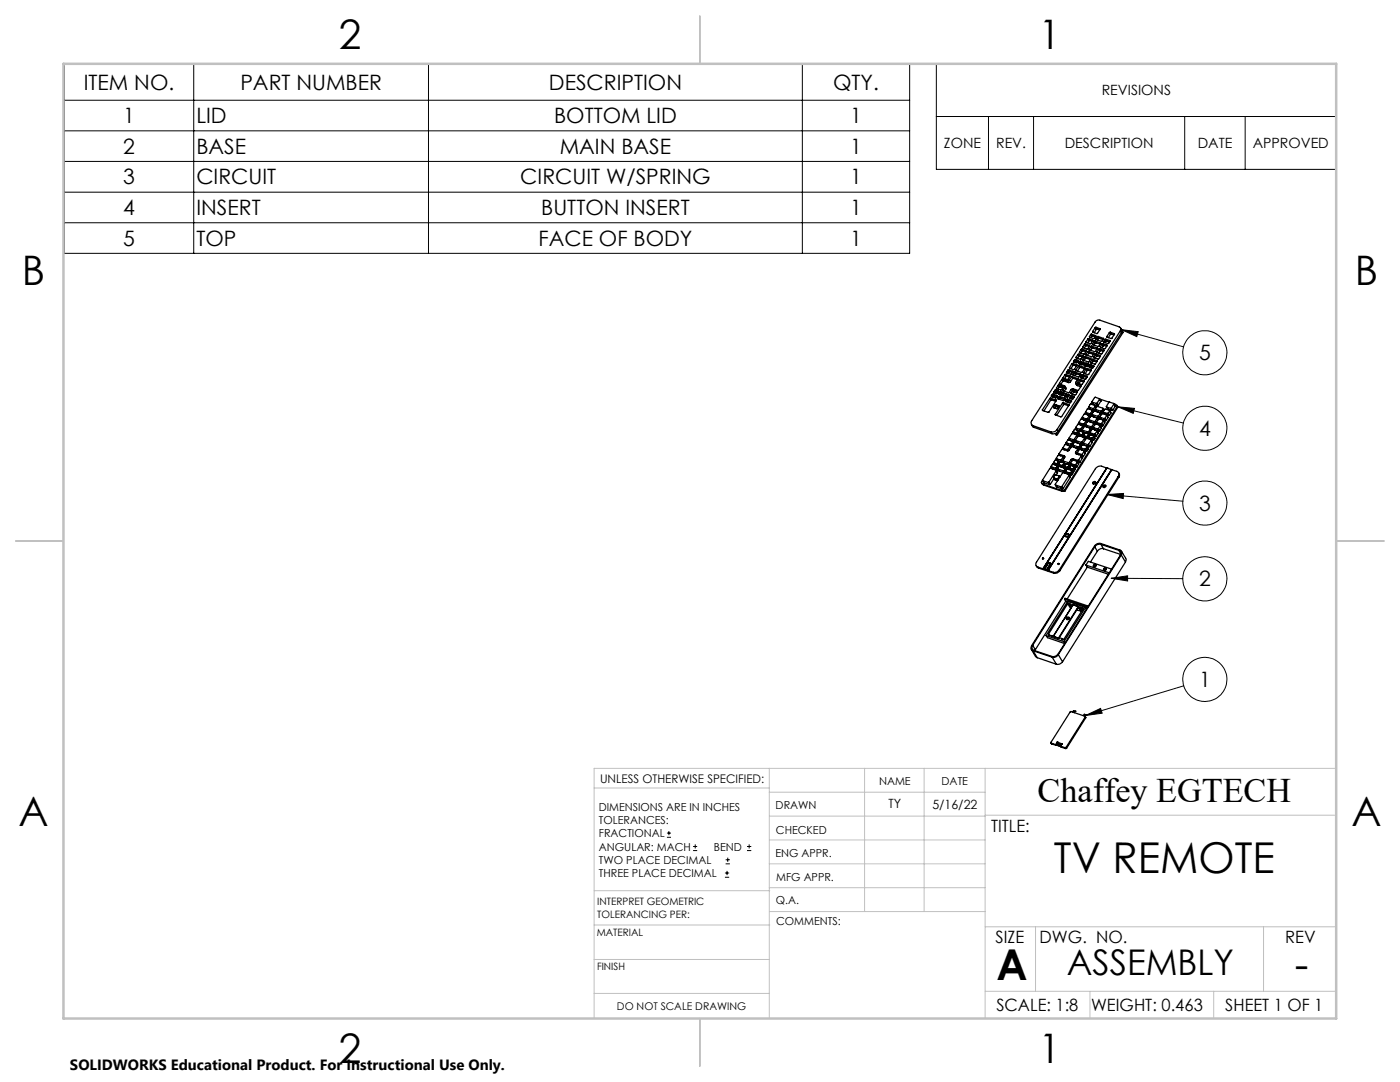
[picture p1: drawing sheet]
<svg xmlns="http://www.w3.org/2000/svg" width="279mm" height="216mm" viewBox="0 0 279 216" stroke-linecap="round" stroke-linejoin="round" font-family="sans-serif">
<g fill="none" stroke="#000" stroke-width=".2">
<path d="M12.8 12.7h168.7v37.9h-168.7zM38.7 12.7v37.9M85.5 12.7v37.9M160.1 12.7v37.9M186.9 12.7h79.8v21.1h-79.8zM12.8 20h168.7M12.8 26.1h168.7M12.8 32.2h168.7M12.8 38.3h168.7M186.9 23.2h79.8M197.3 23.2v10.6M206.3 23.2v10.6"/>
<path d="M236.4 23.2v10.6M248.5 23.2v10.6M12.8 44.4h168.7M223.8 65.8l3.4 .4-.3 1zM223.8 65.8l12.4 3.4M220.9 98.7l3.3-.2v1zM220.9 98.7l15.2 1.3M223.1 81.2l3.3 .3-.2 1zM223.1 81.2l13.1 3.2M221.8 115.4l3.2-.5v1zM221.8 115.4l14.2 .1M236.3 136.8l-19.7 6"/>
<path d="M216.6 142.8l3-1.4 .4 .9zM133.1 167.1h.8M133.1 166.2h.8M133.5 165.8v.9M138.3 169.7h.8M138.3 168.9h.8M138.7 168.5v.8M144.7 175h.8M144.7 174.2h.8M144.8 172.4h.9M144.8 171.6h.9M145.1 173.8v.8"/>
<path d="M145.2 171.1v.9M149.1 169.7h.8M149.1 168.9h.8M149.5 168.5v.8"/>
<circle cx="240.5" cy="70.4" r="4.4"/>
<circle cx="240.4" cy="85.5" r="4.4"/>
<circle cx="240.4" cy="100.4" r="4.4"/>
<circle cx="240.5" cy="115.5" r="4.4"/>
<circle cx="240.5" cy="135.6" r="4.4"/>
</g>
<g fill="none" stroke="#c0c0c0" stroke-width=".2">
<path d="M118.6 157.2h34.9M153.5 153.3v49.9M153.5 158.1h43.1M172.5 153.3v28.6M184.4 153.3v28.6M196.6 153.3v49.9M266.7 153.3h-148.1v49.9M118.6 177.7h35M153.5 167.6h43.1M153.5 162.8h43.1M153.5 172.4h43.1M153.5 177.1h43.1"/>
<path d="M196.6 162.7h70.1M118.6 191.5h34.9M118.6 184.6h35M118.6 198.2h34.9M153.6 181.9h43M196.6 197.8h70.1M196.6 184.9h70.1M206.7 184.9v12.9M217.5 197.8v5.4M242.2 197.8v5.4M252.2 184.9v12.9"/>
</g>
<path d="M139.7 3.2v9.5M3.1 107.9h9.6M266.7 107.9h9.5M139.7 203.2v9.6" fill="none" stroke="#c0c0c0" stroke-width=".25"/>
<path d="M12.7 12.7h254v190.5h-254z" fill="none" stroke="#c0c0c0" stroke-width=".5"/>
<path d="M223.8 65.8l3.4 .4-.3 1zM223.1 81.2l3.3 .3-.2 1zM221.8 115.4l3.2-.5v1zM216.6 142.8l3-1.4 .4 .9zM220.9 98.7l3.3-.2v1z" fill="#000"/>
<g fill="none" stroke="#000" stroke-width=".25">
<path d="M209.5 79.5l-1.5 2.3M209.5 79.5l.2 .3M209.7 79.4l-.2 .1M209.7 79.4l1 .4M209.7 79.4l.2 .4M209.7 79.8l-1.3 2.2M209.8 79l.1 .2M209.9 79.8h-.2M209.9 79.8l.8 .3M210 78.7l-.2 .3M210 78.7l.2 .4M210.2 78.6l-.2 .1"/>
<path d="M210.2 78.6l.8 .3M210.2 78.6l.2 .4M210.2 79.1l-.1 .1M210.3 78.2l.1 .2M210.4 79l-.2 .1M210.4 79l.5 .2M210.5 77.9l-.2 .3M210.5 77.9l.2 .3M210.7 77.8l-.2 .1M210.7 77.8l.5 .2M210.7 77.8l.2 .4M210.7 79.8l.1 .1"/>
<path d="M210.7 78.2l-.1 .2M210.8 79.9l-1.5 2.4-1.2-.4-.1-.1M210.9 77.4v.2M210.9 78.2h-.2M210.9 78.2l.2 .1M211 78.9l-.3 .5-.9-.3v-.1M211 78.9v.1M211.1 79.4v.2l1.1 .4 .4-.4-.1-.2M211.1 79.4l.1 .2M211.2 76.9l-.3 .5M211.2 76.9l.2 .4M211.2 78l-.2 .5-.6-.1-.1-.2"/>
<path d="M211.2 78v.1M211.3 79.2l-.2 .2M211.3 79.2l.2 .3M211.3 78.6l.1 .1M211.3 76.8l-.1 .1M211.3 76.8l.8 .3M211.3 76.8l.3 .4M211.4 77.3l-.3 .3M211.4 76.5v.1l1 .4 .1 .3M211.4 76.5l.1 .2M211.5 79.1l-.2 .1M211.5 79.1l1 .3"/>
<path d="M211.5 79.1l.2 .3M211.5 79.5l-.1 .2M211.5 78.2l-.2 .4M211.5 78.2l.2 .4M211.6 77.2l-.2 .1M211.6 77.2l.5 .2M211.7 79.4l-.2 .1M211.7 79.4l.8 .3M211.7 78.2h-.2M211.7 78.2l.6 .2M211.7 78.2l.2 .3M211.7 78.6l-.1 .2"/>
<path d="M211.9 78.5l-.2 .1M211.9 75.7l-.5 .8M211.9 75.7l.2 .4M211.9 78.5l.4 .2M212.1 75.7h-.2M212.1 75.7l.9 .3M212.1 75.7l.2 .3M212.1 77.1l-.3 .7-.9-.3v-.1M212.1 76.1l-.4 .6M212.1 77.9l.1 .1M212.1 77.1l.1 .1M212.2 75.3v.2"/>
<path d="M212.2 75.3l.1 .2M212.3 78.4l.1 .1-.3 .4-.7-.2M212.3 76l-.2 .1M212.3 76l.9 .3M212.3 78.4l.1 .1M212.4 79l.1 .1M212.5 77.3l-.4 .6M212.5 77.3l.2 .3M212.5 77l.3 .5-.1 .1M212.5 79.4l.1 .2M212.5 74.8l-.3 .5M212.5 74.8l.3 .3"/>
<path d="M212.7 78.6l-.3 .4M212.7 78.6l.2 .4M212.7 74.7l-.2 .1M212.7 74.7l.8 .3M212.7 77.6l-.3 .5M212.7 74.7l.2 .3M212.8 75.1l-.3 .4M212.8 78.6h-.1M212.8 78.6l.5 .1M212.8 78.6l.2 .3M212.9 79.7l-.2 .3M212.9 79.7l.2 .3"/>
<path d="M212.9 79l-.2 .2M212.9 74.3l.1 .1M212.9 75l-.1 .1M212.9 75l.5 .2M213 78.9l-.1 .1M213 78.9l.3 .1M213 79.6l-.1 .1M213 79.6l.8 .3M213 79.6l.3 .4M213 76l.2 .3M213.1 73.9l-.2 .4M213.1 73.9l.2 .3"/>
<path d="M213.3 80h-.2M213.3 80l.5 .2M213.3 73.8l-.2 .1M213.3 78.7l-.3 .6-.5-.2-.1-.1M213.3 73.8l.8 .3M213.3 73.8l.2 .4M213.3 78.7v.1M213.3 74.2l-.2 .3M213.4 75.8l-.4 .2M213.4 75.8l.2 .4M213.4 73.4l.1 .1M213.5 79.3l.1 .1"/>
<path d="M213.5 75v.1M213.5 74.2h-.2M213.5 74.2l.5 .1M213.5 75.1l-.4 .6-.9-.2M213.6 76.2l-.4 .1M213.6 79l-.1 .3M213.6 79l.3 .3M213.7 78.4l.1 .2M213.8 79.9l.1 .1M213.8 78.9l-.2 .1M213.8 78.9l.5 .2M213.8 78.9l.2 .4"/>
<path d="M213.9 79.3l-.2 .2M213.9 75.1l1.3 .5-.5 .7 .1 .3M213.9 75.1l-.5 .7M213.9 75.1l.2 .4M213.9 72.6l-.5 .8M213.9 72.6l.2 .3M214 79.3h-.1M214 77.9l-.3 .5M214 79.3l.3 .1M214 77.9l.2 .3M214.1 74.1l-.3 .6-.9-.3v-.1M214.1 74.1v.1"/>
<path d="M214.1 72.5l-.2 .1M214.1 72.5l.8 .3M214.1 75.5l.9 .3M214.1 75.5l-.5 .7M214.1 72.5l.2 .3M214.1 72.9l-.4 .7M214.1 74.7l.1 .2M214.2 77.8l-.2 .1M214.2 77.8l.8 .3M214.2 77.8l.2 .4M214.2 78.2l-.2 .4M214.3 72.1v.1"/>
<path d="M214.3 79.1l.1 .1-.3 .4-.6-.2v-.1M214.3 72.8l-.2 .1M214.3 72.8l.5 .3M214.3 79.1l.1 .1M214.4 78.2h-.2M214.4 78.2l.5 .2M214.4 74.3l-.3 .4M214.4 74.3l.2 .3M214.5 71.8l-.2 .3M214.5 71.8l.2 .3M214.6 74.3h-.2M214.6 74.3l1 .3"/>
<path d="M214.6 74.3l.2 .3M214.6 71.7l-.1 .1M214.6 71.7l.5 .2M214.6 71.7l.2 .4M214.6 74.6l-.1 .3M214.7 76.5l.3 .4M214.7 72.1l-.1 .2M214.7 73.8l.1 .2M214.8 74.6h-.2M214.8 74.6l.8 .3M214.8 71.3l.1 .1M214.8 76.6l1 .3-.6 1-1.3-.3-.6 .8-1.1-.4-.1-.1"/>
<path d="M214.8 76.6l.2 .3M214.8 72.1h-.1M214.8 72.1h.3M214.9 72.8v.1l-.5 .9-1-.4M214.9 72.8v.1M215 78.1l-.4 .7-.9-.3v-.1M215 78.1v.1M215 76.9l.7 .3M215.1 76.3v.2M215.1 71.9l-.2 .5-.6-.2v-.1M215.1 70.7l-.3 .6M215.1 70.7l.2 .4"/>
<path d="M215.1 71.9l.1 .1M215.2 73l-.5 .8M215.2 73l.2 .4M215.3 70.7h-.2M215.3 70.7l.8 .2M215.3 70.7l.2 .3M215.3 72.4l.1 .2M215.3 71.1l-.2 .4M215.4 73h-.2M215.4 73l1.1 .3M215.4 75.8l-.3 .5M215.4 75.8l.2 .3"/>
<path d="M215.4 73l.2 .3M215.4 70.2l.1 .2M215.4 73.4l-.4 .6M215.5 71l-.2 .1M215.5 72.1l-.2 .3M215.5 72.1l.2 .4M215.5 71l.5 .2M215.5 75.7l-.1 .1M215.5 75.7l.8 .3M215.5 75.7l.3 .3M215.6 72.1h-.1M215.6 74.6l.1 .1-.3 .5-1.2-.3-.1-.2"/>
<path d="M215.6 73.3l-.2 .1M215.6 72.1l.7 .2M215.6 76.1l-.3 .5M215.6 73.3l.8 .3M215.6 72.1l.2 .3M215.6 74.6l.1 .1M215.7 72.5l-.2 .2M215.7 75.2l.1 .2M215.8 76l-.2 .1M215.8 76l.5 .2M215.8 69.7l-.4 .5M215.8 69.7l.2 .4"/>
<path d="M215.8 72.4l-.1 .1M215.8 72.4l.4 .1M215.9 69.6l-.1 .1M215.9 69.6l.8 .3M215.9 69.6l.2 .4M216 74.9l-.3 .3M216 74.9l.2 .3M216 70.1l-.3 .4M216.1 70.9l-.4 .8-.9-.3v-.1M216.1 71.7v.2M216.1 70.9v.1M216.1 69.2l.1 .2"/>
<path d="M216.1 74.8l-.1 .1M216.1 70l-.1 .1M216.1 74.8l.3 .3M216.1 74.8l.8 .3M216.1 70l.6 .2M216.2 75.2l-.2 .3M216.3 72.3l-.3 .5-.7-.2v-.2M216.3 72.3v.1M216.3 74.4l.1 .1M216.3 76l.1 .1-.5 .6-.8-.3v-.1M216.3 76l.1 .1M216.4 75.1l-.2 .1"/>
<path d="M216.4 75.1l.5 .2M216.4 71.2l-.3 .5M216.4 71.2l.2 .3M216.4 72.8l.1 .2M216.4 68.7l-.3 .5M216.4 68.7l.2 .3M216.5 73.3v.2l-.6 .8-1.2-.4v-.1M216.5 73.3v.1M216.6 71.1l-.2 .1M216.6 71.1l1 .4M216.6 72.5l-.2 .3M216.6 72.5l.2 .3"/>
<path d="M216.6 71.1l.2 .4M216.6 68.6l-.2 .1M216.6 68.6l.8 .3M216.6 71.5l-.2 .4M216.6 68.6l.2 .4M216.6 69l-.2 .4M216.7 69.9l.1 .1-.4 .7-1-.3v-.2M216.7 70.7l.1 .1M216.7 69.9l.1 .1M216.7 72.5h-.1M216.7 72.5l.5 .1M216.7 72.5l.3 .3"/>
<path d="M216.7 68.2l.2 .1M216.8 71.5h-.2M216.8 73.6l-.5 .8M216.8 73.6l.2 .3M216.8 72.8l-.1 .2M216.8 71.5l.8 .3M216.8 69h-.2M216.8 69l.5 .1M216.9 75.1l-.3 .6-.9-.3v-.2M216.9 75.1h.1M217 73.5l-.2 .1M217 72.8h-.2"/>
<path d="M217 73.5l.7 .3M217 73.5l.2 .4M217 72.8l.2 .1M217 73.9l-.4 .7M217.1 70.2l-.4 .5M217.1 70.2l.2 .3M217.1 67.7l-.4 .5M217.1 67.7l.2 .3M217.2 73.9h-.2M217.2 73.9l.5 .1M217.2 72.6l.1 .1-.3 .4-.6-.1v-.2M217.2 70.1l-.1 .1"/>
<path d="M217.2 70.1l1.1 .4M217.2 70.1l.3 .3M217.2 72.6l.1 .1M217.3 67.6l-.2 .1M217.3 67.6l.8 .3M217.3 70.5l-.3 .4M217.3 67.6l.2 .3M217.3 68l-.2 .4M217.4 68.9l.1 .1-.5 .6-.9-.2v-.2M217.4 73.2l.1 .1M217.4 69.7l.1 .1M217.4 68.9l.1 .1"/>
<path d="M217.4 67.2l.1 .1M217.5 70.4l-.2 .1M217.5 70.4l.8 .3M217.5 67.9l-.2 .1M217.5 67.9l.5 .2M217.6 72.9l-.2 .3M217.6 72.9l.2 .3M217.6 71.5l-.4 .7-1.1-.3v-.2M217.6 72.3l.1 .1M217.6 71.5l.1 .1M217.7 66.7l-.3 .5M217.7 66.7l.2 .4"/>
<path d="M217.7 72.8l-.1 .1M217.7 73.8l.1 .1M217.7 72.8l.6 .2M217.7 69.1l-.3 .6M217.7 72.8l.2 .4M217.7 69.1l.2 .4M217.8 73.9l-.6 .9-.9-.3v-.1M217.8 73.2l-.1 .2M217.8 66.7h-.1M217.8 66.7l.8 .3M217.8 66.7l.3 .3M217.9 69.1h-.2"/>
<path d="M217.9 69.1l1 .3M217.9 69.1l.2 .3M217.9 67.1l-.2 .3M217.9 73.2h-.1M217.9 73.2h.3M217.9 69.5l-.2 .4M218 71.8l-.4 .5M218 71.8l.2 .3M218.1 67.9v.1l-.5 .6-.8-.3-.1-.1M218.1 67l-.2 .1M218.1 67l.5 .2M218.1 68.7l.1 .1"/>
<path d="M218.1 67.9h.1M218.1 66.1l.1 .2M218.1 69.4l-.2 .1M218.1 69.4l.8 .3M218.1 71.7l-.1 .1M218.1 71.7l.8 .3M218.1 71.7l.2 .3M218.2 72.1l-.3 .4M218.3 73l-.3 .5-.6-.2v-.1M218.3 73v.1M218.3 70.5l-.4 .7-1.2-.4v-.1M218.3 71.2l.1 .2"/>
<path d="M218.3 70.5v.1M218.3 72l-.1 .1M218.3 72l.6 .2M218.4 68.1l-.3 .6M218.4 68.1l.2 .3M218.5 68.1h-.1M218.5 68.1l1.1 .3M218.5 68.1l.3 .3M218.6 65.4l-.5 .7M218.6 68.4l-.3 .5M218.6 65.4l.2 .3M218.6 67l.1 .1-.3 .5-.9-.3-.1-.1"/>
<path d="M218.6 70.7l-.3 .5M218.6 70.7l.2 .3M218.6 67l.1 .1M218.7 65.3l-.1 .1M218.7 67.6l.1 .1M218.7 65.3l.8 .3M218.7 65.3l.2 .4M218.7 67.6l.1 .2M218.8 68.4h-.2M218.8 68.4l.8 .3M218.8 70.7h-.2M218.8 70.7l.8 .2"/>
<path d="M218.8 70.7l.2 .3M218.8 65.7l-.4 .7M218.8 71l-.2 .5M218.9 72l-.4 .7-.9-.4M218.9 69.4l.1 .2M218.9 65.7h-.1M218.9 65.7l.6 .1M218.9 72h.1M218.9 69.4l.1 .1M219 67.2l-.3 .4M219 67.2l.2 .4M219 70.2v.2"/>
<path d="M219 69.6l-.4 .6-1.2-.4v-.1M219 71h-.2M219 71l.5 .2M219.1 67.1l-.1 .1M219.1 67.1l1.1 .4M219.1 67.1l.3 .4M219.2 67.6l-.2 .2M219.3 69.7l-.3 .5M219.3 69.7l.2 .3M219.4 67.5l-.2 .1M219.4 67.5l.7 .3M219.4 79.6l.3 .5"/>
<path d="M219.4 79.7l-.8-.4h-.2l-.5 .9 .9 .3M219.4 79.7l-.5 .8M219.4 79.7l.3 .4M219.5 69.6l-.2 .1M219.5 69.6l.7 .3M219.5 69.6l.2 .4M219.5 79.6l1.9 .7M219.5 65.6l.1 .1-.6 .9-.9-.3v-.2M219.5 70l-.2 .4M219.5 65.6l.1 .1M219.6 70.9v.1l-.4 .6-.9-.2v-.2M219.6 70.9v.1"/>
<path d="M219.6 68.4l.1 .1-.4 .6-1.2-.4M219.6 69.2l.1 .1M219.6 68.4l.1 .1M219.7 70h-.2M219.7 70l.5 .1M220 68.7l-.4 .5M220 68.7l.2 .3M220.1 68.6l-.1 .1M220.1 68.6l.8 .3M220.1 68.6l.2 .3M220.2 69l-.3 .4M220.2 67.5v.1"/>
<path d="M220.2 69.9l-.3 .7-.9-.3v-.1M220.2 67.6l-.3 .5-1.1-.4M220.2 69.9l.1 .1M220.3 68.2l.1 .1M220.3 68.9l-.1 .1M220.3 68.9l.5 .2M220.5 67.7l-.2 .5M220.5 67.7l.2 .4M220.7 67.7h-.2M220.7 67.7l.8 .2M220.7 67.7l.2 .3M220.7 68.1l-.1 .3"/>
<path d="M220.9 68.9v.1l-.4 .6-.9-.3v-.1M220.9 68l-.2 .1M220.9 68l.5 .2M220.9 68.9h.1M220.9 67.1l.1 .2M221.4 66.4l-.5 .7M221.4 66.4l.2 .3M221.5 67.9v.2l-.4 .5-.8-.3v-.1M221.5 67.9v.2M221.6 66.3l-.2 .1M221.6 66.3l.8 .3M221.6 66.3l.2 .3"/>
<path d="M221.6 66.7l-.4 .7M221.8 66.6l-.2 .1M221.8 66.6l.5 .3M222.4 66.6v.1l-.5 .9-1-.3v-.2M222.4 66.6v.1M223.6 66a.47 .47 0 0 0-.2-.8l-3.9-1.3a.88 .88 0 0 0-1 .4l-12.6 19.6a.67 .67 0 0 0 .3 1M223.6 66l-12.6 19.7M223.6 66l.2 .4M223.6 65.4l.5 1M223.8 66.4l.1-.4 .2 .4M223.8 66.4l-12.6 19.6M224.1 66.4l-13.1 20.3"/>
<path d="M205.8 84.7l.6 .6M206.2 85.2h.1M206.2 84.9l3.5 1.3M206.2 84.9l.2 .4M206.4 85.3l3.5 1.2M207.9 96.4l.4 .4M208 81.8l.1 .1M208.2 96.6l3.6 1.2M208.2 96.6l.1 .2M208.3 96.3h.1M208.3 96.8l3.6 1.2M208.4 96.3l-.4-.4-.2 .3 .4 .4"/>
<path d="M208.4 96.3l1 .4M209.2 96.3l.2 .4M209.3 96.2l-.1 .1M209.3 96.2l.3 .4M209.6 93.5l.2-.4 .3 .5M209.6 96.6l-.2 .1M209.7 86.2l.2 .3M209.8 93.1l.8 .3M209.8 93.1l.3 .5M209.9 86.5h.7l.2 .4 .2-.2M210.1 92.6l.2-.3 .3 .4M210.1 93.6l.8 .2"/>
<path d="M210.3 95.3l.3 .4M210.3 81.2l.1 .2M210.3 95.4l.6 .2M210.3 95.4l.3 .3M210.4 92.4l.2 .3M210.4 95.5l-.8 1.1M210.4 92.4l.5 .1M210.5 80.8l-.2 .4M210.5 80.8l.2 .4M210.6 95.7l.5 .2M210.6 96.7l.3 .5M210.6 91.8l.2-.3 .3 .4"/>
<path d="M210.6 92.7l.5 .2M210.6 82.7l.1 .1M210.6 96.8l1.1 .4M210.6 96.8l.3 .4M210.6 93.4l.3 .4M210.7 80.8h-.2M210.7 80.8l.6 .2M210.7 80.8l.2 .3M210.7 81.2l-.2 .2M210.8 93.8l.2 .6M210.8 93.9l-.1-.1-1-.3h-.2l-1.5 2.3 .1 .1 1.1 .4M210.8 93.3l-.2 .1"/>
<path d="M210.8 93.9l-1.5 2.3M210.8 93.9l.2 .5M210.8 93.3l.3 .5M210.9 92.5l.2 .4M210.9 81.1l-.2 .1M210.9 81.1l.3 .1M210.9 97.2l1.1 .4M210.9 95.6l.2 .2M211 85.7a1.13 1.13 0 0 1-1.3 .5M211 85.7l.2 .3M211 93l-.9-.4-.3 .5M211 93l.2 .3"/>
<path d="M211 93l-.2 .3M211 92.5h-.1M211 94.4l-.2 .4M211 92.5l.3 .4M211.1 91.9h.1M211.1 93.8h-.2M211.1 95.5l-.2 .1M211.1 93.6l.3 .4M211.1 91.9l.8 .3M211.1 95.5l.1 .2M211.1 93.6v.2M211.2 86l-.4 .4 .2 .3"/>
<path d="M211.2 92.1v-.1l-.6-.2-.3 .4 .1 .2M211.2 92l.2 .4M211.2 92.1l-.2 .4M211.2 92.1l.2 .3M211.3 81v.1l-.3 .5-.7-.2v-.2M211.3 92.9h-.2M211.3 81h.1M211.3 92.6l.3 .5M211.3 93.9l.1 .1M211.3 95.1v-.2l-.7-.2-.3 .5v.2M211.3 95l.2 .2M211.3 92.7v.2"/>
<path d="M211.3 95.1l-.2 .4M211.3 95.1l.2 .2M211.4 90.6l.2 .3M211.4 94l1.9 .7M211.4 90.6l-.2 .2M211.4 90.6l1 .3M211.6 93.1h.1M211.6 93.1l.6 .2M211.6 91.8l.3 .4M211.7 97.2l.3 .4M211.8 97.8l.1 .2M211.8 91.7l-.2 .1"/>
<path d="M211.8 91.7l.3 .4M211.9 97.1l-.2 .1M211.9 97.1l.3 .4M212 89.6l.1-.2 .2 .3M212 92.9l.2 .4M212.1 92.1l-.2 .1M212.1 80.4l-1.5 2.3M212.1 80.4l.2 .4M212.1 92.8l-.1 .1M212.1 91.2v-.1l-.8-.3-.2 .1-.3 .6 .8 .3M212.1 92.8l.3 .4M212.1 91.9l.3 .5"/>
<path d="M212.1 91.1l.2 .4M212.1 91.2l-.3 .5M212.1 91.2l.2 .3M212.2 97.5l-.2 .1M212.2 92l-.1 .1M212.2 92l1 .3M212.2 80.3l-.1 .1M212.2 93.9l.3 .5 .1-.1M212.2 80.3l1.1 .4M212.2 80.3l.2 .4M212.2 91.2l.2 .1M212.2 89.4l.8 .3"/>
<path d="M212.2 89.4l.2 .3M212.2 94.3l-.1 .1-1.5 2.2v.2M212.3 80.8l-1.4 2.1M212.3 92.5v-.1l-.8-.2-.2 .4 .7 .3M212.3 92.4l.2 .4M212.3 92.5l-.2 .3M212.3 92.5l.2 .3M212.4 92.4h.1M212.4 90.9l.1 .3-.4 .7 .1 .1M212.4 93.9h-.2M212.4 93.9l.2 .4M212.4 90.9l.1 .3"/>
<path d="M212.4 80.7l-.1 .1M212.4 93.2l-.2 .1M212.4 80.7l.9 .3M212.4 92.4l1.1 .3M212.4 97.8h-.6M212.4 93l.3 .5M212.4 97.8l.1 .2M212.5 93.1l-.1 .1M212.5 93.1l.5 .1M212.5 93.1l.2 .4M212.5 98h-.6M212.5 93.6v-.1l-1-.4h-.2l-.2 .5 1.1 .3"/>
<path d="M212.5 93.5l.3 .3M212.5 93.6l-.1 .3M212.5 93.6l.2 .3M212.6 88.7l.2-.4 .3 .5M212.7 94.1l.3 .4M212.7 80v.1M212.7 80l.1 .2M212.7 93.5l.5 .1M212.7 94.2l-.1 .1M212.7 94.1l.8 .3M212.9 88.4l.7 .3M212.9 88.4l.2 .4"/>
<path d="M213 94.5l.7 .3M213 93.2l.2 .4M213 89.7l.1 .3M213.1 80l-.1 .2M213.1 93.2h-.1M213.1 88.8l.8 .3M213.1 93.2l.3 .4M213.1 89.6l-.1 .1M213.1 89.6l.2 .3M213.2 92.3l.3 .4M213.3 80.7l.1 .1-1.6 2.3-1.2-.3v-.1M213.3 80.7l.1 .1"/>
<path d="M213.3 94.7l.1 .1M213.3 92.9v-.2l-.6-.1-.2 .5M213.3 92.7l.2 .4M213.3 92.9l-.2 .3M213.3 92.9l.2 .3M213.4 94.7l.2 .5M213.4 94.8l-1.5 2.3M213.4 94.8l.2 .4M213.4 87.5l-.3 .3M213.4 93.6l.1-.2 .2 .4M213.4 93.6h-.2M213.4 92.3h-.2"/>
<path d="M213.4 87.5l.3 .4M213.4 92.3l.2 .4M213.5 89.1l-1-.4-.4 .6 .1 .1M213.5 89l.2 .3M213.5 94.4l.2 .4M213.5 93.4l.5 .2M213.5 93.4l.2 .4M213.5 89.1l-.4 .5M213.5 89.1l.2 .3M213.6 95.2l-1.4 2.3M213.6 92.7h-.1M213.6 87.9h.1"/>
<path d="M213.6 88.7l.3 .4M213.7 92.5l.3 .4M213.7 94.3l-.2 .1M213.7 87.9l.8 .3M213.7 94.3l.2 .4M213.7 92.5l-.1 .2M213.7 92.5l.8 .3M213.7 93.8l.5 .2M213.7 91.7l-.3 .6M213.7 91.7l.2 .3M213.8 88.6l-.2 .1M213.8 88.6l.3 .4"/>
<path d="M213.9 80l-.3 .4-.9-.3M213.9 94.7l-.2 .1M213.9 93.9l-.9-.3-.3 .4v.1M213.9 93.9l.3 .4-.3 .4M213.9 93.9l-.2 .4M214 86.5l.2-.4 .3 .5M214 92.9l.8 .3M214 93.6l.2 .4M214.1 89l-.2 .1M214.1 88.2v-.1l-1-.3-.3 .5 .1 .1M214.1 88.1l.2 .3M214.1 88.2l-.3 .4"/>
<path d="M214.1 88.2l.1 .3M214.1 88.8l.3 .5M214.1 91.5l-.4 .2M214.1 88.9v.1M214.1 91.5l1 .4M214.1 91.5l.2 .4M214.2 93.5l-.2 .1M214.2 93.5l.2 .4M214.2 87.7l.3 .5M214.3 89.2l.1 .1M214.3 93.2l.1-.1-.7-.2-.3 .4 .1 .1M214.3 93.2l-.1 .3"/>
<path d="M214.3 93.2l.3 .4M214.4 93.1l.2 .5M214.4 87.7h-.2M214.4 89.3l1.1 .3M214.4 87.7l.2 .4M214.4 93.9l-.2 .1M214.5 86.6h.1M214.5 86.6l.5 .2M214.5 92.8l.3 .4M214.6 88.1l-.1 .1M214.6 93.6l-.2 .3M214.7 87.9l.3 .4"/>
<path d="M214.7 90.2v.4l1 .3 .1 .1M214.7 92.7l-.2 .1M214.7 92.7l.2 .4M214.7 90.2l.2 .4M214.7 85.4l.3 .4M214.7 85.3l-.2 .4M214.7 87.9l-.1 .2M214.7 87.9l1.1 .4M214.7 86.4l.3 .4M214.9 86.9l-.1-.2-.9-.2-.5 1 .8 .2M214.9 86.8l.2 .3M214.9 86.9l-.5 .8"/>
<path d="M214.9 86.9l.2 .3M214.9 86.3l-.2 .1M214.9 86.3l.3 .4M214.9 85.8h.1M214.9 93.1l-.1 .1M215 92.2v-.1l-.9-.3-.4 .7M215 88.3l1 .4M215 85.8l.8 .3M215 92.2l-.3 .5M215 92.2l.3 .4M215 92.1l.3 .5M215 90.4l.2 .3"/>
<path d="M215.1 89.6l-1.2-.5-.8 .9-1.2-.4-.5 1M215.1 89.5l.2 .4M215.1 92.2l.2 .1M215.1 90.5l-.2 .1M215.1 89.6l-.4 .6M215.1 90.4l.8 .3M215.1 89.6l.1 .3M215.1 86v-.1l-.7-.1-.2 .3 .5 .3M215.1 85.9l.2 .4-.2-.3M215.1 91.9l.2 .4M215.1 86l-.2 .3M215.1 84.7l.2-.4 .4 .5"/>
<path d="M215.2 86.7l-.2 .1M215.2 86.5l.3 .5M215.2 89.2l.3 .4M215.3 91.8l-.2 .1M215.3 86.6l-.1 .1M215.3 92.6l-.4 .5M215.3 91.8l.2 .4M215.3 86.5l.6 .2M215.3 86.5l.2 .5M215.4 89.1l-.2 .1M215.4 89.1l.2 .4M215.4 84.3l.8 .3"/>
<path d="M215.4 84.3l.3 .5M215.5 92.2l-.2 .1M215.5 87l.6 .2M215.5 85.7l.3 .4M215.6 89.5l-.1 .1M215.6 88.7v-.1l-1.1-.4-.2 .1-.2 .5 1.1 .4M215.6 88.7l-.2 .4M215.6 88.7l.2 .3M215.7 88.6l.1 .4M215.7 84.8l.7 .3M215.7 85.6l-.2 .1M215.7 89.3l.3 .5"/>
<path d="M215.7 85.6l.2 .4M215.7 89.4l-.1 .1M215.8 90.9l.2 .5M215.8 91l-.5 .8M215.8 91l.2 .4M215.8 83.6l.2-.3 .3 .4M215.8 91l.4 .1M215.8 88.3l.2 .4M215.9 86.7l.2 .5M215.9 89.7l.1 .1M215.9 86l-.1 .1M215.9 88.2l-.1 .1"/>
<path d="M215.9 90.7l.3 .4M215.9 88.2l.3 .4M216 89.8l.7 .2M216 86.7h-.1M216 85.8l.3 .5M216 91.4l-.5 .8M216 86.7l.3 .4M216 85.1v-.2l-.9-.2-.4 .7 .8 .3M216 84.9l.3 .4M216 85.9l-.1 .1M216 85.1l-.3 .5M216 85.1l.2 .3"/>
<path d="M216.2 88.4l.2 .4 .9 .3M216.2 88.4l.9 .3M216.2 84.6l.2 .5M216.2 88.6l-.2 .1M216.2 86.4l-.8-.4-.2 .4 .1 .1M216.2 86.3l.2 .3M216.2 86.4l-.2 .3M216.2 86.4l.2 .3M216.3 83.7h.1M216.3 86.2v.1M216.3 88.5l-.1 .1M216.3 87.1l-.2 .1"/>
<path d="M216.3 83.7l.8 .3M216.3 86.3l1 .3M216.3 86.9l.3 .4M216.4 90l.2 .5M216.4 90.1l-.1-.2-.8-.3-.5 .7 .1 .1M216.4 84.6h-.2M216.4 87l-.1 .1M216.4 90.1l-.5 .6M216.4 90.1l.2 .4M216.4 86.9l.5 .2M216.4 86.9l.2 .4M216.4 84.6l.2 .4"/>
<path d="M216.4 87.4l-1.2-.5-.5 1M216.4 82.6l.2-.3 .4 .4M216.4 87.4l-.5 .8M216.4 87.4l.2 .3M216.5 87.3l.1 .4M216.5 89.6l.2 .4M216.6 85l-.2 .1M216.6 87.3l.5 .2M216.6 90.5l-.4 .6M216.6 84.8l.4 .4M216.7 89.6h-.2M216.7 84v-.1l-.9-.3-.5 .6 .1 .1"/>
<path d="M216.7 83.9l.2 .4M216.7 84.8l-.1 .2M216.7 89.6l.2 .4M216.7 84.8l1.1 .4M216.7 84.8l.3 .4M216.7 84l-.3 .6M216.7 84l.2 .3M216.7 82.3l.8 .2M216.7 82.3l.3 .4M216.8 83.6l.3 .4M216.9 87.1l.2 .4M216.9 90h-.2"/>
<path d="M216.9 89l.3 .6M216.9 89.1v-.1l-1-.2-.2 .6 .8 .2M216.9 89.1l-.2 .5M216.9 89.1l.3 .5M217 85.2l1 .4M217 82.7l.7 .3M217 83.5l-.2 .1M217 83.5l.2 .4M217 87l-.1 .1M217 87l.3 .5M217.1 88.7l.2 .4M217.1 86.2l.2 .4"/>
<path d="M217.2 89.6l-.3 .4M217.2 83.9l-.1 .1M217.2 88.7h-.1M217.2 86.7v-.1l-.6-.2-.2 .5M217.2 86.6l.3 .4M217.2 88.7l.3 .4M217.2 86.7l-.2 .3M217.2 86.7l.2 .3M217.3 87.5h-.2M217.3 86.1l-.2 .1M217.3 87.2l.2 .4 .7 .2M217.3 87.2l.6 .2"/>
<path d="M217.3 86.1l.2 .4M217.3 83.7l.3 .5M217.3 81.2l.3 .5M217.3 81.2l-.2 .4M217.3 83v-.1l-.9-.2-.4 .6 .8 .3M217.3 82.9l.3 .4M217.3 87.3v.2M217.3 83.8l-.1 .1M217.3 83.7l1.1 .4M217.3 83l-.3 .5M217.3 81.2l.9 .4M217.3 83l.2 .3"/>
<path d="M217.5 89.1h-.2M217.5 82.5l.2 .5M217.5 86.5l-.2 .1M217.5 86.3l.3 .4 .9 .3M217.5 86.3l.9 .3M217.6 81.6v.1M217.6 85.4v.2M217.6 85.4l-1.2-.3-.4 .6 1.1 .5M217.6 85.5l.2 .3M217.6 81.7l.9 .3M217.6 84.2l1.1 .3M217.6 86.4l-.1 .1"/>
<path d="M217.6 85.6l-.3 .5M217.6 85.6l.2 .3M217.7 82.5h-.2M217.7 80.6l.2-.4 .3 .5M217.7 82.5l.2 .4M217.7 87.8l.3 .5M217.7 87.9v-.2l-.8-.2-.7 .9M217.7 87.9l-.5 .8M217.7 87.9l.3 .4M217.8 85.2l.2 .4M217.9 87.4l.3 .4M217.9 82.9l-.2 .1"/>
<path d="M217.9 85.1l-.1 .1M217.9 85.1l.3 .4M217.9 82.7l.4 .4M218 82l-.9-.4-.5 .6 .1 .1M218 81.9l.2 .3M218 88.3l-.5 .8M218 82.8l-.1 .1M218 82.7l1.1 .4M218 82.7l.3 .4M218 82l-.3 .5M218 82l.2 .3M218.1 87.4h-.2"/>
<path d="M218.1 87.4l.2 .4M218.2 85.5l-.2 .1M218.2 80.6v.1M218.2 85.3l.3 .5M218.2 87.1v-.2l-.6-.2-.3 .5M218.2 80.7l.8 .2M218.2 87.1l-.1 .3M218.2 87.1l.3 .4M218.2 81.6l.3 .4M218.3 87l.2 .5M218.3 84.6l-.1-.2-1.2-.3-.3 .7M218.3 84.5l.2 .3"/>
<path d="M218.3 85.4l-.1 .1M218.3 83.1l1 .4M218.3 85.3l.7 .3M218.3 85.3l.2 .5M218.3 84.6l-.4 .5M218.3 84.6l.1 .2M218.3 87.8h-.1M218.4 86.6l.3 .4M218.4 84.1l.3 .4M218.5 85.8l.8 .2M218.5 87.5l-.2 .3M218.5 86.6h-.1"/>
<path d="M218.5 81.1v-.2l-.9-.3-.3 .6M218.5 86.6l.3 .4M218.5 81.1l-.3 .5M218.5 81.1l.3 .3M218.6 84.1h-.2M218.6 81l.2 .3M218.6 84.1l.2 .4M218.6 81.7l.3 .4M218.7 81.7l1 .4M218.7 81.7l-.2 .3M218.7 96.3h-.4l-.1 .3M218.8 80.5l.2 .4"/>
<path d="M218.8 87h-.1M218.8 84.5h-.1M218.9 84.3l.3 .4M218.9 82.1h.1M218.9 85.9v.1M218.9 85.9l-.9-.3-.5 .7M218.9 83.4l-1.2-.4-.4 .7M218.9 83.4v.1M218.9 85.9l.2 .6M218.9 83.4l.2 .4M218.9 82.1l1.1 .4M218.9 84.3l-.1 .2"/>
<path d="M218.9 86l-.4 .6M218.9 86l.2 .5M218.9 84.3l.8 .3M218.9 83.5l-.3 .6M218.9 83.5l.2 .3M218.9 80.5h-.1M218.9 80.5l.3 .4M219 85.6l.3 .4M219.1 83.1l.2 .4M219.1 86.5l-.3 .5M219.2 80.9h-.2M219.2 84.7l.8 .3"/>
<path d="M219.2 85.5l-.2 .1M219.2 83l-.1 .1M219.2 85.5l.3 .4M219.2 83l.3 .4M219.5 83.4l-.2 .1M219.5 85.9l-.2 .1M219.5 85l-.9-.4-.4 .6 .1 .1M219.5 83.2l.3 .5M219.5 85l.3 .4M219.5 85l-.3 .5M219.6 84.9l.2 .5M219.6 82.5v-.1l-1.2-.4-.5 .6 .1 .1"/>
<path d="M219.6 82.4l.2 .3M219.6 83.3l-.1 .1M219.6 83.3l.7 .2M219.6 82.5l-.4 .5M219.6 82.5l.1 .3M219.7 80.1l-.5 .8M219.7 84.6l.3 .4M219.7 82.1l.3 .4M219.8 83.6v.1M219.8 83.7l.8 .3M219.8 85.4l-.3 .5M219.9 84.5l-.2 .1"/>
<path d="M219.9 84.5l.2 .4M219.9 82l-.2 .1M219.9 82l.2 .4M220.1 84.9l-.1 .1M220.1 82.4l-.1 .1M220.1 81.6v-.1l-1.2-.4-.3 .5 .1 .1M220.1 81.5l.2 .3M220.1 81.6l-.2 .4M220.1 81.6l.2 .3M220.2 82.2l.3 .5M220.2 83.9l.3 .5M220.2 84v-.2l-.9-.2-.4 .7"/>
<path d="M220.2 82.3l-.1 .1M220.2 84l-.3 .5M220.2 84l.3 .4M220.2 82.2l.8 .3M220.3 83.5l.3 .5M220.5 84.4l-.4 .5M220.5 82.7l.8 .2M220.5 83.5h-.2M220.5 83.5l.3 .4M220.7 97h-.3l-.2 .3M220.8 83.9l-.2 .1M220.8 81.2l.3 .4"/>
<path d="M220.8 93.4l-.9-.4a1.13 1.13 0 0 0-1.3 .5l-11.7 18.6a.62 .62 0 0 0 .3 1.1M220.8 81.2l.9 .3M220.9 82.8l-.9-.3-.4 .8M220.9 93.4h.1M220.9 82.8l.3 .5-.4 .6M220.9 82.8l-.4 .7M220.9 93.4l.9 .3M220.9 93.4l-12.7 20.1M220.9 93.4l-12.8 20.1M221 82.5l.3 .4M221.1 81.6l.8 .3M221.2 82.4l-.2 .1"/>
<path d="M221.2 82.4l.2 .4M221.4 82.8l-.1 .1M221.4 81.9l.3 .5M221.4 82v-.1l-.9-.3-.3 .6M221.4 82l-.2 .4M221.4 82l.3 .4M221.7 81.5l.2 .4M221.7 82.4l-.3 .4M221.8 81.4l-.1 .1M221.8 81.4l.3 .4M221.8 93.7l-12.7 20.1M221.8 93.7h.1"/>
<path d="M221.9 93.7l-12.7 20.1M221.9 93.7h.1M221.9 93.7l1 .4a.62 .62 0 0 1 .3 1M222.1 81.8l-.2 .1M222.3 80.6v-.1l-1-.2-.5 .9M222.3 80.6l-.5 .8M222.3 80.6l.3 .5M222.3 80.6l.5 .2 .2 .3M222.3 80.5l.3 .6M222.6 81.1l-.5 .7M223 80.9l.1 .3M223 81.1l-10.6 16.7"/>
<path d="M223 81.1l.1 .1M223.1 81.2l-10.6 16.8M223.2 95.1l-11.8 18.6M223.2 95.1l.1 .1M223.2 94.3l.2 .4-.1 .5M223.3 95.2l-11.8 18.7M206.8 112.9l.5 .4M207.2 113.2l.1 .1M207.2 113.2l.9 .3M207.3 113.3l3 1.1M208.1 111.4l-.1 .1 .2 .1 .1-.2h-.2M208.1 111.4h.1"/>
<path d="M208.1 113.5h.1M208.2 113.5h.1M208.2 113.5l.2 .1M208.4 113.6h.1M208.5 113.6l.3 .1M208.8 113.7h.1M208.9 113.7l.2 .1M209.2 113.8h.1M209.2 113.8l1 .4M209.3 112.3h.1M209.3 112.3l-.9 1.3M209.3 112.3l.4 .1"/>
<path d="M209.3 112.3l-.8 1.3M209.7 112.4l-.8 1.3M209.7 112.4l-.9 1.3M210.2 114.2l.1 .2M211.2 112.5h.1M211.2 112.5h.2l-.1 .1-.1-.1M211.4 113.7a1.13 1.13 0 0 1-1.2 .5M211.4 113.7l.1 .2M211.5 113.9a1.13 1.13 0 0 1-1.2 .5M212.4 119.6l.1-.2 4.7 1.5M212.4 119.6l.3 .4M212.4 119.6l4.7 1.5"/>
<path d="M212.7 120l-6.1 9.6M212.7 120l.3 .1M216.7 112.7l.5-.7 4.6 1.6M216.7 112.7l.3 .5M216.7 112.7l4.7 1.6M217 113.2l-4 6.3M217 113.2l4.2 1.4M218.5 109.1l-12.4 19.7M218.5 109.1l.5 .9M218.8 112.8l-.4 .1-.1 .2M219 110l-1.4 2.1M219.7 108.6a1.13 1.13 0 0 0-1.2 .5"/>
<path d="M219.7 108.6l3.6 1.2M219.7 108.6l.5 .9M220.2 109.5a1.13 1.13 0 0 0-1.2 .5M220.2 109.5l3.5 1.1M220.8 113.5h-.3l-.2 .3M223.3 109.8a.65 .65 0 0 1 .3 1l-12.4 19.7a1.13 1.13 0 0 1-1.3 .5l-3.5-1.2a.67 .67 0 0 1-.3-1M223.3 109.8l.4 .7M223.8 110.7a.63 .63 0 0 0-.3-1l-3.8-1.3a1.13 1.13 0 0 0-1.3 .5l-12.5 19.9a.65 .65 0 0 0 .3 1.1M223.8 110.7l-12.6 19.9M223.8 110.7l.8 1.4M223.8 110l.9 1.5-.1 .6M224.6 112.1l-12.5 19.9"/>
<path d="M205.8 129.6l.9 1.4 .3 .2M206.1 128.8l.5 .8M206.2 129.9l3.8 1.2M206.2 129.9l.8 1.3M206.6 129.6l-.1 .2M207 131.2l3.8 1.3M208.8 126.8l.3 .4 3.4 1.2M208.8 126.8l3.5 1.2M209.3 126.5v.2l2 .7 .1-.2 .5 .2M209.3 126.5l.1 .2M209.8 126.8h.1M209.8 126.8l.4 .2"/>
<path d="M210 131.1l.8 1.4M210.2 127l1 .3M211.2 130.6a1.13 1.13 0 0 1-1.2 .5M211.2 130.6l.9 1.4M211.9 127.4l.2 .2M212.1 132a1.13 1.13 0 0 1-1.3 .5M212.3 128l.2 .3M213.1 120.5l-3.8 6M213.1 120.5l.6 .9M213.3 120.4l-.2 .1M213.3 120.4l.2 .1v.1M213.3 120.4l.5 .8"/>
<path d="M213.4 123.3a.34 .34 0 0 0-.5 .3M213.5 120.6l.5 .2M213.5 120.6l.2 .3 .3 .1M213.7 121.4l-3.5 5.6M213.8 121.4h-.1M214 120.8l.1 .1M214.1 120.6l2 .7M214.1 120.6l-.1 .2M214.1 120.6v.2M214.9 121.7l-3.7 5.6M214.9 121.7l.9 .3M215.2 121l-4 6.3"/>
<path d="M215.2 121l-1-.3-4 6.3M215.2 121l-.3 .7M215.3 121.4l.1-.2 .5 .2M215.3 121.4l.6 .1M215.3 121.4l.2 .3 .4 .1M215.9 121.5l.1 .2M215.9 121.4v.1M215.9 121.4l.1 .2M216.1 121.3v.2l-3.8 6-.2 .1-.2-.1v-.1M216.1 121.3v.2M216.6 121.2l-4.3 6.8M216.6 121.2l.2 .3"/>
<path d="M216.6 121.2l-3.5-1.2-4.3 6.8M216.7 121.3l.2 .1M209.7 148.2l.2 .2M209.8 148.4h.1M209.9 148.4l.9 .3M210.7 148.6l.1 .1M210.7 148.6l1 .4-.1-.1M210.7 148.6l.9 .3M210.8 148.7h.1M211 148.1h.1M211 148.1l.9 .3M211 148.1l-.3 .5"/>
<path d="M211 148.1l.2 .3M211.1 148.2l-.2 .4M211.2 148.4l-.2 .3M211.2 148.4l.6 .2M211.6 148.9h.1M211.7 148.9l.8 .3M211.7 148.9l.1 .2 .9 .3M211.9 148.4l-.2 .5M211.9 148.4h.1M212.5 149.2l.2 .2M212.8 149.1l-.3 .1M212.8 149.1l.1 .2"/>
<path d="M212.9 149.3l-.2 .1M214.6 141.9h.1M214.6 141.9l-.4-.1-.1 .3M214.6 141.9l-.2 .3M216.6 143.1l-.1-.2-2.8-.9h-.1l-3.9 6.1 .1 .2 .9 .3M216.6 142.9l.1 .3M216.6 143.1l-3.8 6M216.6 143.1l.1 .1M216.7 143.2l-3.8 6.1M216.7 142.6l-.3-.1-.2 .3M216.7 142.6l-.2 .3M216.7 142.6v.1"/>
<circle cx="218.4" cy="96.3" r=".28"/>
<circle cx="220.4" cy="97" r=".28"/>
<circle cx="213" cy="106.8" r=".29"/>
<circle cx="213" cy="106.8" r=".37"/>
<circle cx="218.5" cy="112.9" r=".28"/>
<circle cx="220.6" cy="113.6" r=".29"/>
<circle cx="213.1" cy="123.4" r=".3"/>
</g>
<g font-size="8.5">
<text x="210.3" y="174.2">TV REMOTE</text>
<text x="198.9" y="195.5">A</text>
<text x="258.4" y="195.4">-</text>
</g>
<g font-size="8.1">
<text x="67.6" y="9.7">2</text>
<text x="207.3" y="9.7">1</text>
<text x="4.4" y="57">B</text>
<text x="270.4" y="57">B</text>
<text x="3.7" y="164.9">A</text>
<text x="269.7" y="164.9">A</text>
<text x="67.6" y="212.2">2</text>
<text x="207.3" y="212.2">1</text>
</g>
<text font-size="7.1" x="212.9" y="194.6">ASSEMBLY</text>
<text font-size="6.9" x="207.1" y="160.1">Chaffey EGTECH</text>
<g font-size="4.2">
<text x="16.7" y="17.9">ITEM NO.</text>
<text x="48" y="17.9">PART NUMBER</text>
<text x="109.5" y="17.9">DESCRIPTION</text>
<text x="166.3" y="17.9">QTY.</text>
<text x="24.6" y="24.6">1</text>
<text x="39.2" y="24.6">LID</text>
<text x="110.6" y="24.6">BOTTOM LID</text>
<text x="169.7" y="24.6">1</text>
<text x="24.6" y="30.7">2</text>
<text x="39.2" y="30.7">BASE</text>
<text x="111.7" y="30.7">MAIN BASE</text>
<text x="169.7" y="30.7">1</text>
<text x="24.6" y="36.8">3</text>
<text x="39.2" y="36.8">CIRCUIT</text>
<text x="103.8" y="36.8">CIRCUIT W/SPRING</text>
<text x="169.7" y="36.8">1</text>
<text x="24.6" y="42.9">4</text>
<text x="39.2" y="42.9">INSERT</text>
<text x="108" y="42.9">BUTTON INSERT</text>
<text x="169.7" y="42.9">1</text>
<text x="24.6" y="49">5</text>
<text x="39.2" y="49">TOP</text>
<text x="107.5" y="49">FACE OF BODY</text>
<text x="169.7" y="49">1</text>
<text x="239.3" y="71.9">5</text>
<text x="239.3" y="86.9">4</text>
<text x="239.3" y="101.9">3</text>
<text x="239.3" y="117">2</text>
<text x="239.3" y="137.1">1</text>
</g>
<g font-size="3.4">
<text x="197.8" y="166">TITLE:</text>
<text x="198.7" y="188.1">SIZE</text>
<text x="207.5" y="188.1">DWG. NO.</text>
<text x="256.5" y="188.2">REV</text>
<text x="198.8" y="201.7">SCALE: 1:8</text>
<text x="217.7" y="201.8">WEIGHT: 0.463</text>
<text x="244.5" y="201.7">SHEET 1 OF 1</text>
</g>
<text font-size="3" x="14" y="213.5">SOLIDWORKS Educational Product. For Instructional Use Only.</text>
<g font-size="2.8">
<text x="219.9" y="19">REVISIONS</text>
<text x="188.4" y="29.6">ZONE</text>
<text x="198.8" y="29.6">REV.</text>
<text x="212.5" y="29.6">DESCRIPTION</text>
<text x="239" y="29.6">DATE</text>
<text x="250" y="29.6">APPROVED</text>
</g>
<g font-size="2.5">
<text x="177.3" y="161.3">TY</text>
<text x="186.1" y="161.4">5/16/22</text>
</g>
<text font-size="2.4" x="119.8" y="156.2">UNLESS OTHERWISE SPECIFIED:</text>
<g font-size="2.2">
<text x="119.5" y="161.8">DIMENSIONS ARE IN INCHES</text>
<text x="154.8" y="161.4">DRAWN</text>
<text x="175.4" y="156.6">NAME</text>
<text x="187.9" y="156.7">DATE</text>
<text x="119.5" y="164.4">TOLERANCES:</text>
<text x="119.5" y="167.1">FRACTIONAL</text>
<text x="154.9" y="166.3">CHECKED</text>
<text x="119.5" y="169.7">ANGULAR: MACH</text>
<text x="119.5" y="172.4">TWO PLACE DECIMAL</text>
<text x="142.5" y="169.7">BEND</text>
<text x="154.8" y="171">ENG APPR.</text>
<text x="119.5" y="175">THREE PLACE DECIMAL</text>
<text x="154.9" y="175.7">MFG APPR.</text>
<text x="154.9" y="180.4">Q.A.</text>
<text x="154.9" y="184.6">COMMENTS:</text>
</g>
<text font-size="2.1" x="123.1" y="201.6">DO NOT SCALE DRAWING</text>
<g font-size="2">
<text x="119.2" y="180.6">INTERPRET GEOMETRIC</text>
<text x="119.2" y="183.1">TOLERANCING PER:</text>
<text x="119.1" y="186.7">MATERIAL</text>
<text x="119.1" y="193.5">FINISH</text>
</g>
</svg>
